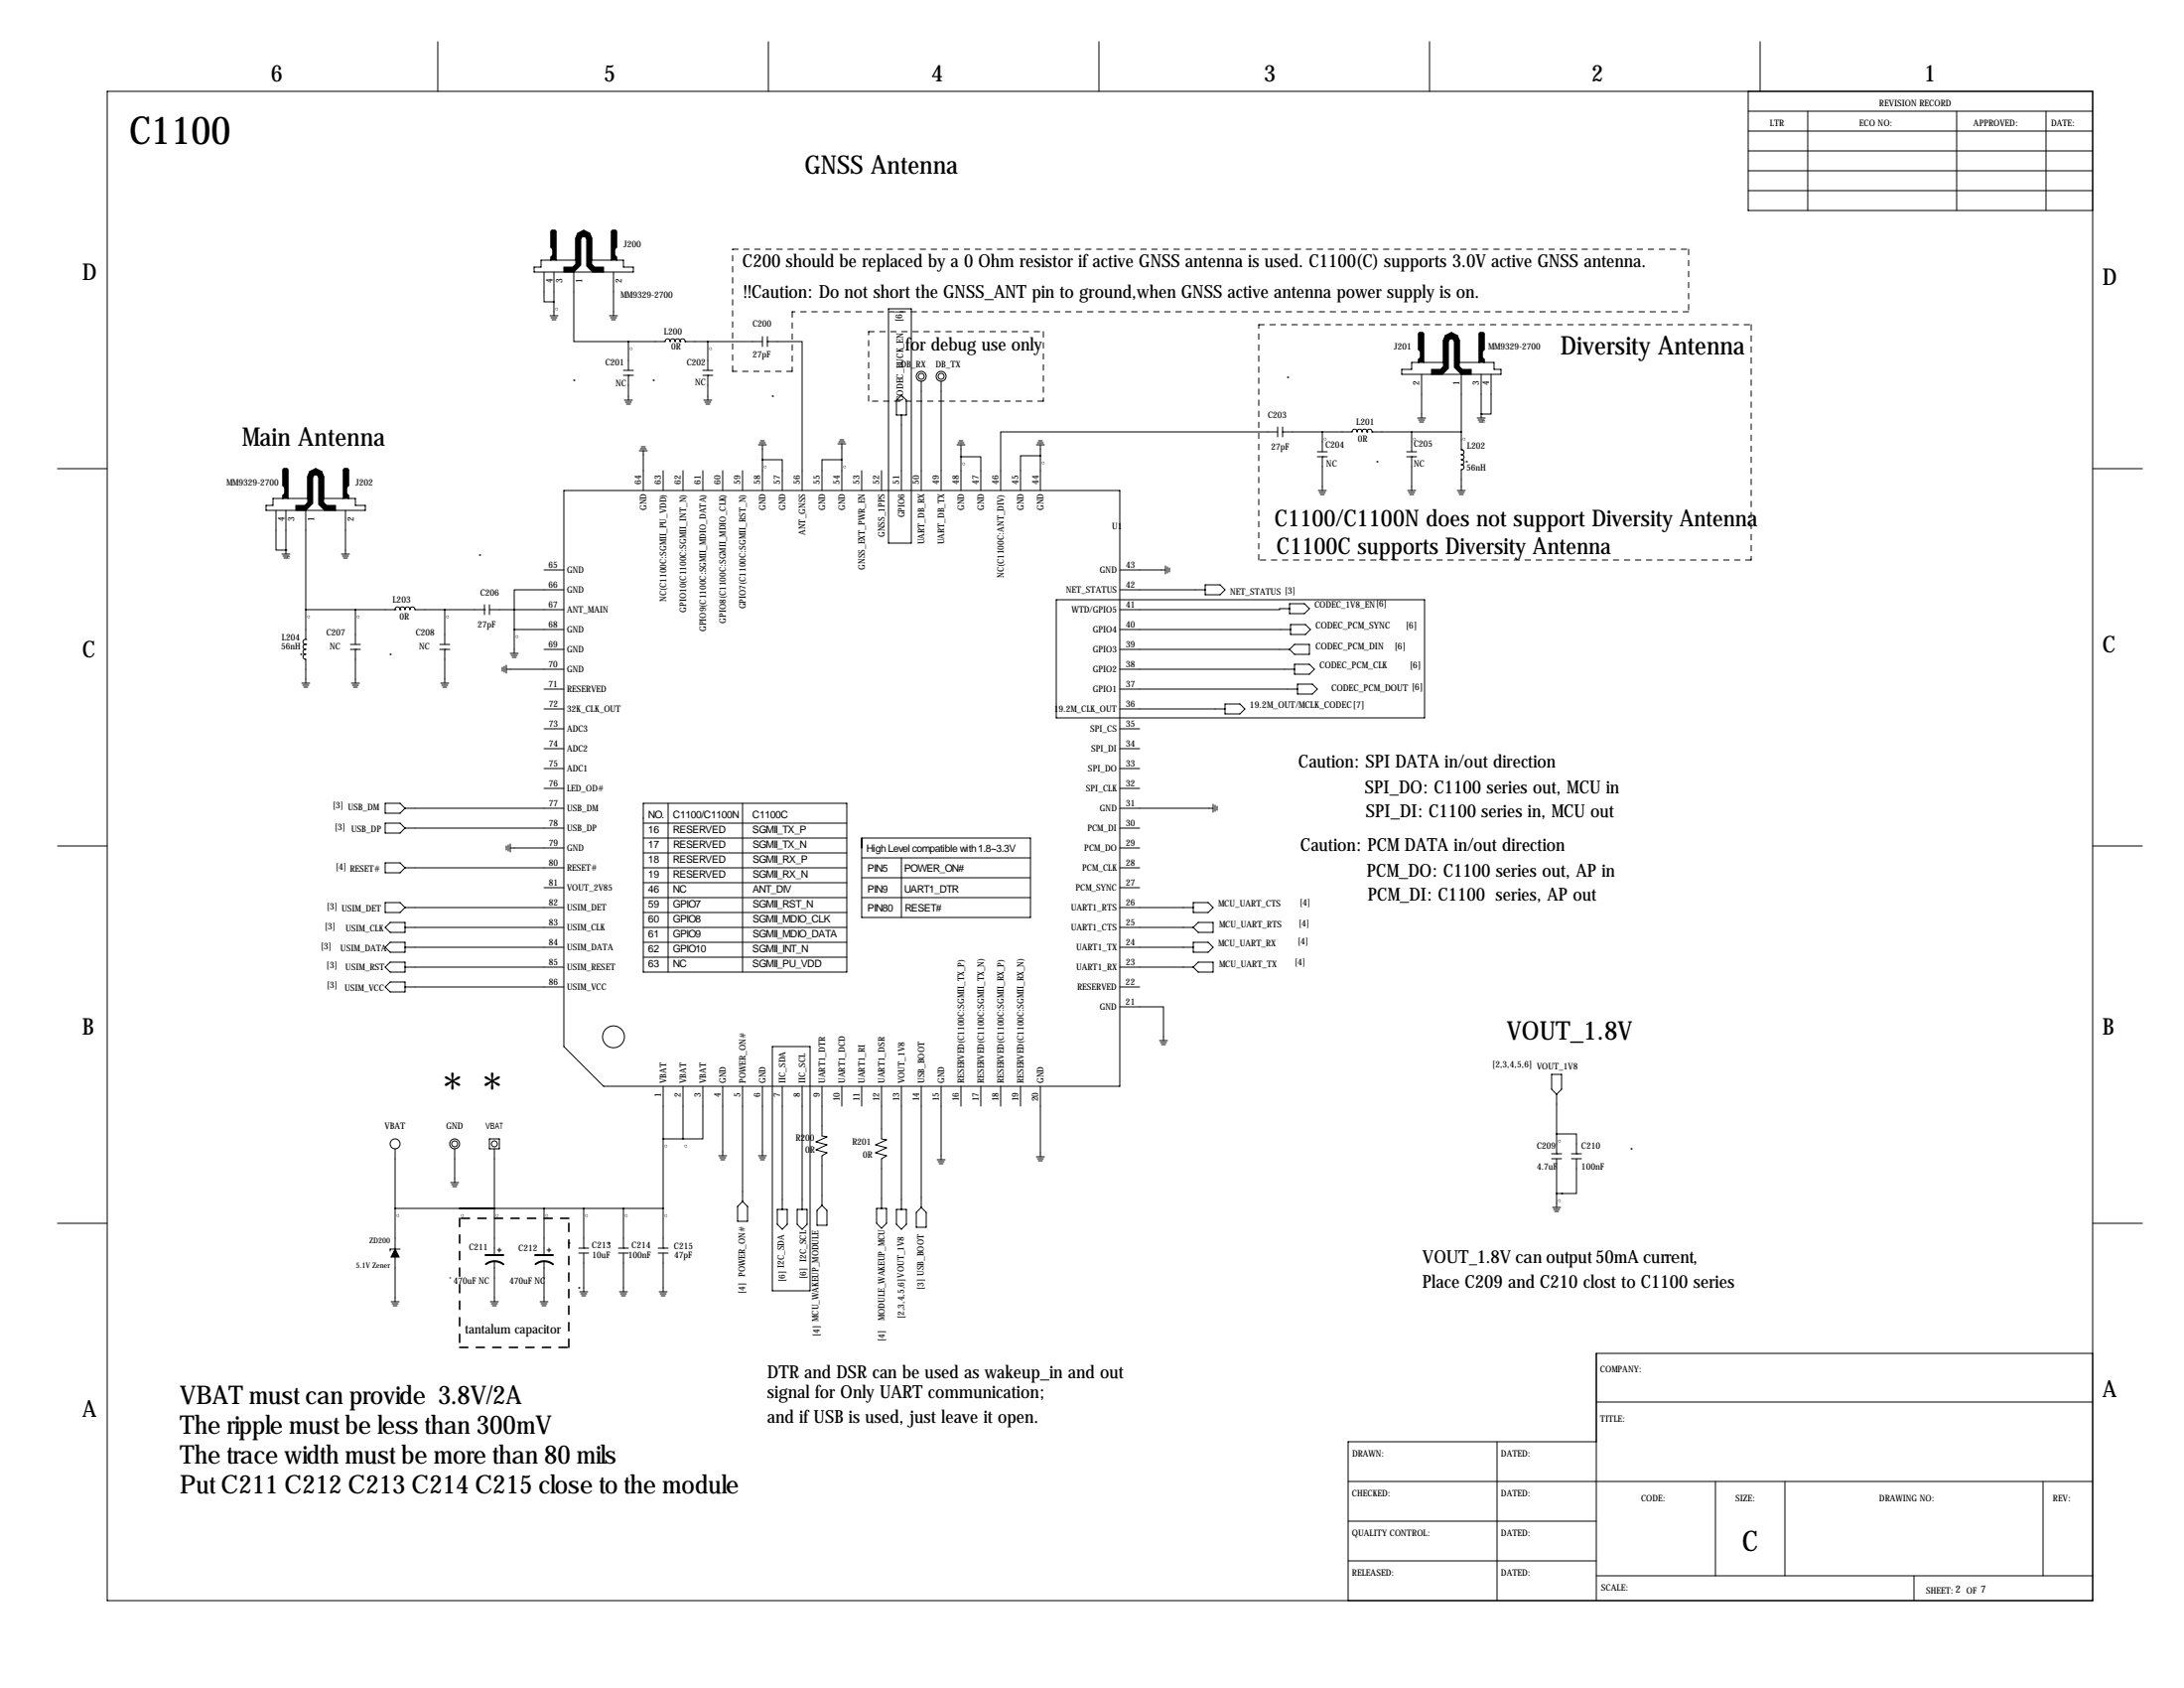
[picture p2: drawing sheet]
<svg xmlns="http://www.w3.org/2000/svg" width="559mm" height="432mm" viewBox="0 0 559 432" stroke-linecap="round" stroke-linejoin="round" font-family="sans-serif">
<g fill="none" stroke="#000" stroke-width=".25">
<path d="M112 10.7v12.7M196.6 10.7v12.7M281.2 10.7v12.7M365.8 10.7v12.7M450.3 10.7v12.7M27.4 23.4h508v386h-508zM447.3 38.6h88.1M447.3 28.4h88.1M447.3 33.5h88.1M447.3 23.4v30.4h88.1M462.5 28.4v25.4M500.6 28.4v25.4"/>
<path d="M523.5 28.4v25.4M141 59.2l.2-.3h.8l.2 .3v7.3h5.1v-5.5l.5-1.3 1.6-.8 1.5 .8 .5 1.3v5.5h5.1v-7.3l.2-.3h.8l.2 .3v4l-.5 .6v1.5l.5 .5v.7h1.8v1.8h2.6v1.3h-25.4v-1.3h1.7v-1.8h2.6v-.7l.5-.5v-1.5l-.5-.6zM447.3 43.7h88.1M447.3 48.8h88.1M139.2 69.6v7.6h2.5M141.7 69.6v11.2M146.8 69.6v17.8h14M157 69.6v11.2M227.3 79h5.9v59.9h-5.9zM140.7 80.8h2M141 81.3h1.5M141.2 81.8h1"/>
<path d="M146.8 97.3h.1M156 80.8h2M156.2 81.3h1.5M156.5 81.8h1M159.5 96h2.6M159.5 94.7h2.6M160.8 96h.1M160.8 87.4h9.4a.66 .66 0 0 1 .6-.7 .66 .66 0 0 1 .7 .7M160.8 87.4v7.3M160.8 96v6.4M167.1 97.3h.1M171.4 87.4a.66 .66 0 0 1 .7-.7 .66 .66 0 0 1 .7 .7"/>
<path d="M172.7 87.4a.66 .66 0 0 1 .7-.7 .66 .66 0 0 1 .6 .7M174 87.4h.1M174 87.4a.66 .66 0 0 1 .7-.7 .66 .66 0 0 1 .6 .7M175.3 87.4h.1M175.3 87.4h19.8M179.8 96h2.6M179.8 94.7h2.6M181.1 96h.1M181.1 87.4v7.3M181.1 96v6.4M195.1 86.1v2.5M196.3 87.4h.1"/>
<path d="M196.3 87.4h8.9v38.1M196.3 86.1v2.5M235.7 97.5v28M240.8 97.5v28M329.4 96.5h.1M363.2 85.1h.8l.2 .2v7.4h5.1v-5.6l.5-1.2 1.5-.8 1.6 .8 .5 1.2v5.6h5.1v-7.4l.2-.2h.8l.2 .2v4.1l-.5 .5v1.5l.5 .5v.8h2.6v1.8h1.7v1.3h-25.4v-1.3h2.6v-1.8h1.8v-.8l.5-.5v-1.5l-.5-.5v-4.1zM363.7 95.8v11.1M373.9 95.8v19.3M379 95.8v11.1M381.5 95.8v10.1h-2.5M14.7 119.9h12.7M159.8 102.4h2"/>
<path d="M160 102.9h1.5M160.3 103.4h1M163.6 115.3h2M163.8 114.8h1.6M164.1 114.3h1M164.6 115.3v10.2M180.1 102.4h2M180.3 102.9h1.6M180.6 103.4h1M194.1 113.8h2M194.3 113.3h1.5M194.6 112.8h1"/>
<path d="M195.1 117.6h5.1v7.9M195.1 113.8v11.7M197.6 101.3h.1M214.4 113.5h2M214.6 113h1.6M214.9 112.5h1M215.4 117.6h-5.1v7.9M215.4 113.5v12M229.4 102.4l1.2-1.3 1.3 1.3v3.8h-2.5zM230.6 106.2v19.3M244.9 113.8h2M245.1 113.3h1.5"/>
<path d="M245.4 112.8h1M245.9 116.8h5.1v8.7M245.9 113.8v11.7M265.2 113.8h2M265.4 113.3h1.6M265.7 112.8h1M266.2 116.6h-5.1v8.9M266.2 113.8v11.7M326.9 110.5h-70.9v15M326.9 109.2v2.6M328.2 110.5h.1M328.2 110.5h17.7a.66 .66 0 0 1 .7-.7 .66 .66 0 0 1 .7 .7"/>
<path d="M328.2 109.2v2.6M337.1 116.8h2.5M337.1 115.6h2.5M338.3 116.8h.1M338.3 110.5v5.1M338.3 116.8v8.7M347.2 110.5a.66 .66 0 0 1 .7-.7 .66 .66 0 0 1 .6 .7M348.5 110.5a.66 .66 0 0 1 .6-.7 .66 .66 0 0 1 .7 .7M349.8 110.5h.1M349.8 110.5a.66 .66 0 0 1 .6-.7 .66 .66 0 0 1 .7 .7M351 110.5h.1M351 110.5h22.9"/>
<path d="M352.3 118.1h.1M359.9 116.8h2.6M359.9 115.6h2.6M361.2 116.8h.1M361.2 110.5v5.1M361.2 116.8v8.7M362.7 106.9h2M363 107.4h1.5M363.2 107.9h1M373.9 116.3h.1M373.9 115.1h.1M373.9 118.8a.66 .66 0 0 1 .7 .7 .66 .66 0 0 1-.7 .6v5.4"/>
<path d="M373.9 117.6a.66 .66 0 0 1 .7 .6 .66 .66 0 0 1-.7 .7M373.9 116.3a.66 .66 0 0 1 .7 .6 .66 .66 0 0 1-.7 .7M373.9 115a.66 .66 0 0 1 .7 .7 .66 .66 0 0 1-.7 .6M375.2 118.1h.1M378 106.9h2M378.2 107.4h1.5M378.5 107.9h1M379 105.9h.1M535.4 119.9h12.7M70.6 130.6v10.1h2.6M72.4 120.1l.2-.2h.8l.3 .2v7.4h5v-5.6l.5-1.3 1.6-.7 1.5 .7 .5 1.3v5.6h5.1v-7.4l.2-.2h.8l.3 .2v4.1l-.6 .5v1.5l.6 .5v.8h1.7v1.8h2.6v1.3h-25.4v-1.3h1.7v-1.8h2.6v-.8l.5-.5v-1.5l-.5-.5zM73.2 130.6v11.1"/>
<path d="M78.2 130.6v33M88.4 130.6v11.1M144.3 125.5h142.2v152.4h-132.1l-10.1-10.2zM169.7 120.4v5.1M174.8 120.4v5.1M179.8 120.4v5.1M184.9 120.4v5.1M190 120.4v5.1M220.5 120.4v5.1M225.6 120.4v5.1M337.3 125.5h2M337.6 126h1.5"/>
<path d="M337.8 126.5h1M360.2 125.5h2M360.4 126h1.5M360.7 126.5h1M372.9 125.5h2M373.1 126h1.5M373.4 126.5h1M72.1 141.7h2.1M72.4 142.2h1.5M72.6 142.7h1.1M73.2 140.7h.1M78.2 156h22.9"/>
<path d="M87.4 141.7h2M87.6 142.2h1.6M87.9 142.7h1M90.9 156v8.8M101 156a.66 .66 0 0 1 .7-.8 .66 .66 0 0 1 .7 .8M101.1 156h.1M102.3 156a.66 .66 0 0 1 .7-.8 .66 .66 0 0 1 .6 .8M102.4 156h.1M103.6 156a.66 .66 0 0 1 .6-.8 .66 .66 0 0 1 .7 .8M104.9 156a.66 .66 0 0 1 .6-.8 .66 .66 0 0 1 .7 .8h17.8M113.8 156v8.8M122.7 142h.1"/>
<path d="M124 156h.1M124 154.7v2.5M125.2 154.7v2.5M125.2 156h19.1M139.2 145.8h5.1M144.3 150.9h-12.7v10.1M270.3 153.4h94.2v30.2h-94.2zM286.5 150.9h21.9M286.5 145.8h11.7M298.2 144.8v2M298.7 145v1.6M299.2 145.3v1"/>
<path d="M308.4 149.6h3.8l1.2 1.3-1.2 1.2h-3.8zM329.9 155.7h-2.5v.3h-40.9M329.9 154.4h3.9l1.2 1.3-1.2 1.3h-3.9zM330.2 159.8h3.8l1.3 1.2-1.3 1.3h-3.8zM77 167.4h.1M77.2 174.8h2M77.5 175.3h1.5M77.7 175.8h1M78.2 164.8h.1M78.2 163.6h.1M78.2 167.3a.66 .66 0 0 0-.7 .7 .66 .66 0 0 0 .7 .7v6.1M78.2 166.1a.66 .66 0 0 0-.7 .6 .66 .66 0 0 0 .7 .7"/>
<path d="M78.2 164.8a.66 .66 0 0 0-.7 .7 .66 .66 0 0 0 .7 .6M78.2 163.5a.66 .66 0 0 0-.7 .7 .66 .66 0 0 0 .7 .6M89.7 166.1h2.5M89.7 164.8h2.5M89.9 174.8h2M90.2 175.3h1.5M90.4 175.8h1M90.9 166.1h.1M90.9 166.1v8.7M99.8 167.4h.1M112.5 166.1h2.6M112.5 164.8h2.6"/>
<path d="M112.8 174.8h2M113 175.3h1.6M113.3 175.8h1M113.8 166.1h.1M113.8 166.1v8.7M128.5 170.7v1M129 170.4v1.6M129.5 171.2h14.8M129.5 170.2v2M130.6 167.1h2M130.8 167.6h1.5M131.1 168.1h1"/>
<path d="M131.6 161h12.7M131.6 161v6.1M139.2 166.1h5.1M139.2 176.3h5.1M286.5 166.1h43.4M286.5 176.3h45.5M286.5 171.2h44.7M286.5 161h43.7M329.9 166.1l1.3-1.3h3.8v2.6h-3.8zM331.2 169.9h3.8l1.3 1.3-1.3 1.3h-3.8zM332 175h3.8l1.3 1.3-1.3 1.2h-3.8zM139.2 196.6h5.1"/>
<path d="M139.2 191.5h5.1M139.2 186.4h5.1M139.2 181.4h5.1M286.5 196.6h5.1M286.5 191.5h5.1M286.5 186.4h5.1M286.5 181.4h26.9M313.4 180.1h3.8l1.3 1.3-1.3 1.2h-3.8zM14.7 216.4h12.7M98.6 205.5h3.8l1.2 1.3-1.2 1.2h-3.8zM98.6 210.6h3.8l1.2 1.2-1.2 1.3h-3.8zM103.6 211.8h40.7"/>
<path d="M103.6 206.8h40.7M129.5 216.4v1M130 216.2v1.5M130.6 216.9h13.7M130.6 215.9v2M139.2 201.7h5.1M164.6 205.5h52.1v43.2h-52.1zM164.6 210.6h52.1M164.6 214.4h52.1M164.6 218.2h52.1M170.9 205.5v43.2M190 205.5v43.2"/>
<path d="M220.5 214.4h43.2v20.3h-43.2zM220.5 219.5h43.2M230.6 219.5v15.2M286.5 216.9h5.1M286.5 211.8h5.1M286.5 206.8h23.9M286.5 201.7h5.1M310.4 205.7v2.1M310.9 206v1.5M311.4 206.2v1.1M535.4 216.4h12.7M98.6 237.2l1.2-1.2h3.8v2.5h-3.8z"/>
<path d="M98.6 230.9h3.8l1.2 1.3-1.2 1.2h-3.8zM98.6 220.7h3.8l1.2 1.3-1.2 1.3h-3.8zM103.6 222h40.7M103.6 237.2h40.7M103.6 232.2h40.7M139.2 227.1h5.1M164.6 222h52.1M164.6 233.4h52.1M164.6 237.2h52.1M164.6 229.6h52.1M164.6 225.8h52.1M220.5 229.6h43.2"/>
<path d="M220.5 224.5h43.2M286.5 222h5.1M286.5 237.2h18.8M286.5 232.2h18.8M286.5 227.1h5.1M305.3 230.9h3.8l1.3 1.3-1.3 1.2h-3.8zM306.6 236h3.8v2.5h-3.8l-1.3-1.3zM98.6 242.3l1.2-1.3h3.8v2.6h-3.8zM99.8 246.1h3.8v2.6h-3.8l-1.2-1.3zM99.8 251.2h3.8v2.5h-3.8l-1.2-1.2zM103.6 252.5h40.7M103.6 247.4h40.7"/>
<path d="M103.6 242.3h40.7M164.6 244.9h52.1M164.6 241h52.1M286.5 257.6h11.2v8.6M286.5 252.5h5.1M286.5 247.4h18.8M286.5 242.3h18.8M305.3 241h3.8l1.3 1.3-1.3 1.3h-3.8zM306.6 246.1h3.8v2.6h-3.8l-1.3-1.3zM169.7 277.9v41.4M174.8 277.9v13.4M179.8 277.9v13.4h-5"/>
<path d="M184.9 277.9v17.8M190 277.9v29.4M195.1 277.9v17.8M197.6 267.7h9.7v62.5h-9.7zM200.2 277.9v31.5M205.2 277.9v31.5M210.3 277.9v12.7l1.3 .2-2.8 1.3 2.8 .8-2.8 1.2 2.8 .8-1.3 .8v12.7M215.4 277.9v5.1M220.5 277.9v5.1M225.6 277.9v13.4l1.2 .3-2.8 1.3 2.8 .7-2.8 1.3 2.8 .8-1.2 .7v12.7M230.6 277.9v31.5M235.7 277.9v31"/>
<path d="M240.8 277.9v18.8M245.9 277.9v5.1M251 277.9v5.1M256 277.9v5.1M261.1 277.9v5.1M266.2 277.9v18M296.7 266.2h2M296.9 266.7h1.5M297.2 267.2h1M397 274.8h2.5v3.8l-1.2 1.3-1.3-1.3zM398.3 279.9v15.2M101.1 293.9v25.6"/>
<path d="M116.3 293.9v8.6M125.2 291.3h2.6v2.6h-2.6zM126.5 293.9v15.2M169.7 291.3h5.1M183.9 295.7h2M184.1 296.2h1.6M184.4 296.7h1M194.1 295.7h2M194.3 296.2h1.5M194.6 296.7h1M239.8 296.7h2M240 297.2h1.6"/>
<path d="M240.3 297.7h1M265.2 295.9h2M265.4 296.4h1.6M265.7 296.9h1M397 295.1h2.5M397 296.4h2.5M398.3 295.1h.1M398.3 290.1h5.1v5M398.3 296.4v12.5M402.1 295.1h2.5M402.1 296.4h2.5M403.4 295.1h.1"/>
<path d="M403.4 296.4v8.9h-5.1M417.3 293.9h.1M14.7 312.9h12.7M101.1 309.1h68.6M102.4 319.5h-2.6v.5M115.3 302.5h2M115.6 303h1.5M115.8 303.5h1M117.6 309.1h8.9v12M127.3 319.8h1M127.8 319.3v1M139.2 309.1v12"/>
<path d="M140 319.8h1M140.5 319.3v1M145.5 318h.1M148.1 319.3h2.5M149.4 319.3h.1M149.4 309.1v10.2M155.7 318h.1M158.2 319.3h2.6M159.5 319.3h.1M159.5 309.1v10.2M168.4 319.3h2.5M169.7 319.3h.1"/>
<path d="M190 307.3l1.3 1.3v3.8h-2.6v-3.8zM198.9 309.4h2.5v3.8l-1.2 1.3-1.3-1.3zM204 309.4h2.5v3.8l-1.3 1.3-1.2-1.3zM210.3 308.4l1.3 1.2v3.8h-2.6v-3.8zM224.3 309.1h2.5v3.8l-1.2 1.3-1.3-1.3zM229.4 309.4h2.5v3.8l-1.3 1.3-1.2-1.3zM235.7 308.9l1.3 1.2v3.8h-2.6v-3.8zM397.3 308.9h2M397.5 309.4h1.5M397.8 309.9h1M399.5 305.3h.1M535.4 312.9h12.7"/>
<path d="M100.1 333h2M100.3 333.5h1.6M100.6 334h1M101.1 321.6v11.4M115.1 326.9h.1M125.5 333h2M125.7 333.5h1.6M126 334h1M126.5 322.6v10.4M138.2 333h2M138.4 333.5h1.6M138.7 334h1"/>
<path d="M139.2 322.6v10.4M148.1 329.4h.1M148.1 320.5h2.5M148.3 330.5h2.1M148.6 331h1.5M148.8 331.5h1.1M149.4 320.5v10M158.2 320.5h2.6M158.5 330.5h2M158.7 331h1.6M159 331.5h1M159.5 320.5v10"/>
<path d="M168.4 320.5h2.5M168.7 330.5h2M168.9 331h1.5M169.2 331.5h1M169.7 320.5v10M408.4 358.6h127M535.4 346.2h-127v63.2M344.9 379h190.5M383 368.8v40.6M408.4 368.8h-63.5v40.6M438.9 379v24.1M456.7 379v24.1"/>
<path d="M522.7 379v24.1M344.9 389.1h63.5M344.9 399.3h63.5M408.4 403.1h127M489.7 403.1v6.3"/>
<circle cx="235.7" cy="96.3" r="1.27"/>
<circle cx="235.7" cy="96.3" r=".76"/>
<circle cx="240.8" cy="96.3" r="1.27"/>
<circle cx="240.8" cy="96.3" r=".76"/>
<circle cx="157" cy="265.2" r="2.79"/>
<circle cx="101.1" cy="292.6" r="1.27"/>
<circle cx="116.3" cy="292.6" r="1.27"/>
<circle cx="116.3" cy="292.6" r=".76"/>
<circle cx="126.5" cy="292.6" r=".76"/>
</g>
<path d="M117.6 311.7v33M145.5 311.7h-27.9M117.6 344.7h27.9M145.5 344.7v-33" fill="none" stroke="#000" stroke-width=".41" stroke-dasharray="2.1 2.1"/>
<g fill="none" stroke="#000" stroke-width=".25" stroke-dasharray="1.4 1.4">
<path d="M187.5 63.8h244.6M202.7 79.8v15.2M432.1 63.8v16M432.1 79.8h-229.4M187.5 95v-31.2M202.7 95h-15.2M222.2 84.8h44.8M267 84.8v17.8M322.1 83.1h126M448.1 83.1v60.2M222.2 102.6v-17.8M267 102.6h-44.8"/>
<path d="M322.1 143.3v-60.2M448.1 143.3h-126"/>
</g>
<path d="M124.2 321.1h4.6M124.3 323.4a3.6 3.6 0 0 1 4.5 0M136.9 321.1h4.6M137 323.4a3.6 3.6 0 0 1 4.5 0" fill="none" stroke="#000" stroke-width=".51"/>
<path d="M141 59.2l.2-.3h.8l.2 .3v7.3h-1.2v-.7l.5-.5v-1.5l-.5-.6zM147.8 59.7l1.6-.8 1.5 .8 .5 1.3v6.6l.7 .7h2.3v1.3h-2.8l-1.5-1.5v-6.9l-.2-.5-.5-.2-.6 .2-.2 .5v6.6l-1.8 1.8h-2.5v-1.3h2.3l.7-.7v-6.6zM156.5 59.2l.2-.3h.8l.2 .3v4l-.5 .6v1.5l.5 .5v.7h-1.2zM363.2 85.1h.8l.2 .2v7.4h-1.2v-.8l.5-.5v-1.5l-.5-.5v-4.1zM369.8 85.9l1.5-.8 1.6 .8 .5 1.2v6.6l.7 .8h2.3v1.3h-2.5l-1.8-1.8v-6.6l-.2-.5-.6-.3-.5 .3-.2 .5v6.8l-1.5 1.6h-2.8v-1.3h2.3l.7-.8v-6.6zM378.5 85.3l.2-.2h.8l.2 .2v4.1l-.5 .5v1.5l.5 .5v.8h-1.2zM72.4 120.1l.2-.2h.8l.3 .2v7.4h-1.3v-.8l.5-.5v-1.5l-.5-.5zM79.2 120.6l1.6-.7 1.5 .7 .5 1.3v6.6l.8 .8h2.3v1.3h-2.8l-1.6-1.6v-6.8l-.2-.5-.5-.3-.5 .3-.3 .5v6.6l-1.8 1.8h-2.5v-1.3h2.3l.7-.8v-6.6zM87.9 120.1l.2-.2h.8l.3 .2v4.1l-.6 .5v1.5l.6 .5v.8h-1.3zM101.1 319.5l1 2.1h-2z" fill="#000" stroke="#000" stroke-width=".25"/>
<path d="M91.6 157.8a.05 .05 0 0 0 .1 0 .05 .05 0 0 0-.1 0zM150 310.9a.05 .05 0 0 0 .1 0 .05 .05 0 0 0-.1 0zM73.8 142.5a.05 .05 0 0 0 .1 0 .05 .05 0 0 0-.1 0zM142.4 79a.05 .05 0 0 0 .1 0 .05 .05 0 0 0-.1 0zM78.9 157.8a.05 .05 0 0 0 .1 0 .05 .05 0 0 0-.1 0zM175.4 293.2a.05 .05 0 0 0 .1 0 .05 .05 0 0 0-.1 0zM339 112.3a.05 .05 0 0 0 .1 0 .05 .05 0 0 0-.1 0z" fill="#000" stroke="#000" stroke-width=".63"/>
<text font-size="11.5" x="112.9" y="282.4">* *</text>
<text font-size="9.9" x="33" y="36.8">C1100</text>
<text font-size="7.3" x="445.7" y="396.8">C</text>
<g font-size="6.6">
<text x="205.8" y="44.5">GNSS Antenna</text>
<text x="399.3" y="90.7">Diversity Antenna</text>
<text x="61.9" y="114">Main Antenna</text>
<text x="385.6" y="265.9">VOUT_1.8V</text>
<text x="46" y="359.2">VBAT must can provide 3.8V/2A</text>
<text x="46" y="366.8">The ripple must be less than 300mV</text>
<text x="46" y="374.4">The trace width must be more than 80 mils</text>
<text x="46" y="382">Put C211 C212 C213 C214 C215 close to the module</text>
</g>
<g font-size="5.9">
<text x="69.3" y="20.8">6</text>
<text x="154.4" y="20.8">5</text>
<text x="238.3" y="20.8">4</text>
<text x="323.3" y="20.8">3</text>
<text x="407.2" y="20.8">2</text>
<text x="492.3" y="20.8">1</text>
<text x="21.1" y="71.6">D</text>
<text x="538" y="72.9">D</text>
<text x="326.1" y="134.6">C1100/C1100N does not support Diversity Antenna</text>
<text x="326.6" y="141.7">C1100C supports Diversity Antenna</text>
<text x="538" y="166.9">C</text>
<text x="21.1" y="168.1">C</text>
<text x="21.1" y="264.7">B</text>
<text x="538" y="264.7">B</text>
<text x="538" y="357.4">A</text>
<text x="21.1" y="362.5">A</text>
</g>
<g font-size="4.6">
<text x="190" y="68.3">C200 should be replaced by a 0 Ohm resistor if active GNSS antenna is used. C1100(C) supports 3.0V active GNSS antenna.</text>
<text x="190.2" y="76.2">!!Caution: Do not short the GNSS_ANT pin to ground,when GNSS active antenna power supply is on.</text>
<text x="231.6" y="89.7">for debug use only</text>
<text x="332.2" y="196.3">Caution: SPI DATA in/out direction</text>
<text x="349.2" y="202.9">SPI_DO: C1100 series out, MCU in</text>
<text x="349.5" y="209">SPI_DI: C1100 series in, MCU out</text>
<text x="332.7" y="217.7">Caution: PCM DATA in/out direction</text>
<text x="349.8" y="224.3">PCM_DO: C1100 series out, AP in</text>
<text x="350" y="230.4">PCM_DI: C1100 series, AP out</text>
<text x="364" y="323.1">VOUT_1.8V can output 50mA current,</text>
<text x="364" y="329.4">Place C209 and C210 clost to C1100 series</text>
<text x="196.3" y="352.6">DTR and DSR can be used as wakeup_in and out</text>
<text x="196.3" y="357.6">signal for Only UART communication;</text>
<text x="196.3" y="364">and if USB is used, just leave it open.</text>
</g>
<text font-size="3.3" x="119" y="341.2">tantalum capacitor</text>
<g font-size="2.6">
<text x="165.9" y="209.3">NO.</text>
<text x="172.2" y="209.3">C1100/C1100N</text>
<text x="192.5" y="209.3">C1100C</text>
<text x="165.9" y="213.1">16</text>
<text x="172.2" y="213.1">RESERVED</text>
<text x="192.5" y="213.1">SGMII_TX_P</text>
<text x="165.9" y="216.9">17</text>
<text x="165.9" y="220.7">18</text>
<text x="172.2" y="220.7">RESERVED</text>
<text x="172.2" y="216.9">RESERVED</text>
<text x="192.5" y="216.9">SGMII_TX_N</text>
<text x="192.5" y="220.7">SGMII_RX_P</text>
<text x="221.7" y="217.9">High Level compatible with 1.8~3.3V</text>
<text x="165.9" y="224.5">19</text>
<text x="172.2" y="224.5">RESERVED</text>
<text x="192.5" y="224.5">SGMII_RX_N</text>
<text x="222" y="223">PIN5</text>
<text x="231.3" y="223">POWER_ON#</text>
<text x="165.9" y="228.3">46</text>
<text x="165.9" y="232.2">59</text>
<text x="172.2" y="228.3">NC</text>
<text x="172.2" y="232.2">GPIO7</text>
<text x="192.5" y="228.3">ANT_DIV</text>
<text x="192.5" y="232.2">SGMII_RST_N</text>
<text x="222" y="228.3">PIN9</text>
<text x="222" y="233.2">PIN80</text>
<text x="231.3" y="228.3">UART1_DTR</text>
<text x="231.5" y="233.2">RESET#</text>
<text x="165.9" y="236">60</text>
<text x="165.9" y="239.8">61</text>
<text x="172.2" y="236">GPIO8</text>
<text x="172.2" y="239.8">GPIO9</text>
<text x="192.5" y="236">SGMII_MDIO_CLK</text>
<text x="192.5" y="239.8">SGMII_MDIO_DATA</text>
<text x="165.9" y="243.6">62</text>
<text x="172.2" y="243.6">GPIO10</text>
<text x="192.5" y="243.6">SGMII_INT_N</text>
<text x="165.9" y="247.4">63</text>
<text x="172.2" y="247.4">NC</text>
<text x="192.5" y="247.4">SGMII_PU_VDD</text>
<text x="500.4" y="407.3">2</text>
<text x="506.7" y="407.3">7</text>
</g>
<g font-size="2.4">
<text x="230.9" y="82.4" transform="rotate(-90 230.9 82.4)">[6]</text>
<text x="231.1" y="102.6" transform="rotate(-90 231.1 102.6)">CODEC_BUCK_EN</text>
<text x="336.5" y="160.8">CODEC_PCM_SYNC</text>
<text x="359.7" y="160.7">[6]</text>
<text x="336.5" y="166.1">CODEC_PCM_DIN</text>
<text x="356.8" y="166">[6]</text>
<text x="337.6" y="170.9">CODEC_PCM_CLK</text>
<text x="360.7" y="170.8">[6]</text>
<text x="340.6" y="176.8">CODEC_PCM_DOUT [6]</text>
<text x="319.8" y="181.1">19.2M_OUT/MCLK_CODEC[7]</text>
</g>
<g font-size="2.3">
<text x="480.8" y="27.2">REVISION RECORD</text>
<text x="452.9" y="32.3">LTR</text>
<text x="475.7" y="32.3">ECO NO:</text>
<text x="504.9" y="32.3">APPROVED:</text>
<text x="524.8" y="32.3">DATE:</text>
<text x="159.6" y="63.2">J200</text>
<text x="141.3" y="72.3" transform="rotate(-90 141.3 72.3)">4</text>
<text x="143.9" y="72.3" transform="rotate(-90 143.9 72.3)">3</text>
<text x="148.9" y="72.3" transform="rotate(-90 148.9 72.3)">1</text>
<text x="158.8" y="76.3">MM9329-2700</text>
<text x="159.1" y="72.3" transform="rotate(-90 159.1 72.3)">2</text>
<text x="192.5" y="83.6">C200</text>
<text x="169.9" y="85.6">L200</text>
<text x="171.7" y="89.5">0R</text>
<text x="356.7" y="89.4">J201</text>
<text x="380.7" y="89.5">MM9329-2700</text>
<text x="154.9" y="93.6">C201</text>
<text x="175.7" y="93.6">C202</text>
<text x="192.5" y="91.5">27pF</text>
<text x="230.5" y="94">DB_RX</text>
<text x="239.4" y="94">DB_TX</text>
<text x="157.5" y="98.8">NC</text>
<text x="177.8" y="98.6">NC</text>
<text x="363.2" y="98.5" transform="rotate(-90 363.2 98.5)">2</text>
<text x="373.4" y="98.5" transform="rotate(-90 373.4 98.5)">1</text>
<text x="378.5" y="98.5" transform="rotate(-90 378.5 98.5)">3</text>
<text x="381" y="98.5" transform="rotate(-90 381 98.5)">4</text>
<text x="324.4" y="107">C203</text>
<text x="347" y="108.6">L201</text>
<text x="347.4" y="113">0R</text>
<text x="325.3" y="115">27pF</text>
<text x="339.1" y="114.6">C204</text>
<text x="339.3" y="119.4">NC</text>
<text x="361.7" y="114.4">C205</text>
<text x="361.7" y="119.4">NC</text>
<text x="375.4" y="114.9">L202</text>
<text x="57.9" y="124.3">MM9329-2700</text>
<text x="91" y="124.2">J202</text>
<text x="164.1" y="123.9" transform="rotate(-90 164.1 123.9)">64</text>
<text x="169.2" y="123.9" transform="rotate(-90 169.2 123.9)">63</text>
<text x="174.2" y="123.9" transform="rotate(-90 174.2 123.9)">62</text>
<text x="179.3" y="123.9" transform="rotate(-90 179.3 123.9)">61</text>
<text x="184.4" y="123.9" transform="rotate(-90 184.4 123.9)">60</text>
<text x="189.5" y="123.9" transform="rotate(-90 189.5 123.9)">59</text>
<text x="194.6" y="123.9" transform="rotate(-90 194.6 123.9)">58</text>
<text x="199.6" y="123.9" transform="rotate(-90 199.6 123.9)">57</text>
<text x="204.7" y="123.9" transform="rotate(-90 204.7 123.9)">56</text>
<text x="209.8" y="123.9" transform="rotate(-90 209.8 123.9)">55</text>
<text x="214.9" y="123.9" transform="rotate(-90 214.9 123.9)">54</text>
<text x="220" y="123.9" transform="rotate(-90 220 123.9)">53</text>
<text x="225" y="124" transform="rotate(-90 225 124)">52</text>
<text x="230.1" y="124" transform="rotate(-90 230.1 124)">51</text>
<text x="235.2" y="124" transform="rotate(-90 235.2 124)">50</text>
<text x="240.3" y="124" transform="rotate(-90 240.3 124)">49</text>
<text x="245.4" y="124" transform="rotate(-90 245.4 124)">48</text>
<text x="250.4" y="124" transform="rotate(-90 250.4 124)">47</text>
<text x="255.5" y="124" transform="rotate(-90 255.5 124)">46</text>
<text x="260.6" y="124" transform="rotate(-90 260.6 124)">45</text>
<text x="265.7" y="124" transform="rotate(-90 265.7 124)">44</text>
<text x="375.2" y="120.4">56nH</text>
<text x="165.4" y="130.6" transform="rotate(-90 165.4 130.6)">GND</text>
<text x="195.9" y="130.6" transform="rotate(-90 195.9 130.6)">GND</text>
<text x="201" y="130.6" transform="rotate(-90 201 130.6)">GND</text>
<text x="211.1" y="130.6" transform="rotate(-90 211.1 130.6)">GND</text>
<text x="216.2" y="130.6" transform="rotate(-90 216.2 130.6)">GND</text>
<text x="246.7" y="130.6" transform="rotate(-90 246.7 130.6)">GND</text>
<text x="251.8" y="130.6" transform="rotate(-90 251.8 130.6)">GND</text>
<text x="261.9" y="130.6" transform="rotate(-90 261.9 130.6)">GND</text>
<text x="267" y="130.6" transform="rotate(-90 267 130.6)">GND</text>
<text x="72.7" y="133.3" transform="rotate(-90 72.7 133.3)">4</text>
<text x="75.3" y="133.3" transform="rotate(-90 75.3 133.3)">3</text>
<text x="80.4" y="133.3" transform="rotate(-90 80.4 133.3)">1</text>
<text x="90.5" y="133.3" transform="rotate(-90 90.5 133.3)">2</text>
<text x="206" y="136.9" transform="rotate(-90 206 136.9)">ANT_GNSS</text>
<text x="226.4" y="137.4" transform="rotate(-90 226.4 137.4)">GNSS_1PPS</text>
<text x="231.4" y="132.4" transform="rotate(-90 231.4 132.4)">GPIO6</text>
<text x="284.5" y="135.4">U1</text>
<text x="236.5" y="139.3" transform="rotate(-90 236.5 139.3)">UART_DB_RX</text>
<text x="241.6" y="139.3" transform="rotate(-90 241.6 139.3)">UART_DB_TX</text>
<text x="140.4" y="145.3">65</text>
<text x="145" y="146.6">GND</text>
<text x="221.3" y="145.7" transform="rotate(-90 221.3 145.7)">GNSS_EXT_PWR_EN</text>
<text x="256.8" y="147.8" transform="rotate(-90 256.8 147.8)">NC(C1100C:ANT_DIV)</text>
<text x="281.4" y="146.6">GND</text>
<text x="288.1" y="145.3">43</text>
<text x="100.5" y="154.1">L203</text>
<text x="122.9" y="152.5">C206</text>
<text x="140.4" y="150.4">66</text>
<text x="140.4" y="155.4">67</text>
<text x="145" y="151.7">GND</text>
<text x="170.5" y="153.9" transform="rotate(-90 170.5 153.9)">NC(C1100C:SGMII_PU_VDD)</text>
<text x="190.8" y="155.8" transform="rotate(-90 190.8 155.8)">GPIO7(C1100C:SGMII_RST_N)</text>
<text x="272.7" y="151.7">NET_STATUS</text>
<text x="288.1" y="155.4">41</text>
<text x="288.1" y="150.4">42</text>
<text x="314.7" y="152.1">NET_STATUS [3]</text>
<text x="336.3" y="155.4">CODEC_1V8_EN[6]</text>
<text x="102.2" y="158.5">0R</text>
<text x="122.2" y="160.4">27pF</text>
<text x="140.4" y="160.5">68</text>
<text x="145" y="156.8">ANT_MAIN</text>
<text x="145" y="161.8">GND</text>
<text x="175.6" y="156.7" transform="rotate(-90 175.6 156.7)">GPIO10(C1100C:SGMII_INT_N)</text>
<text x="180.6" y="161.6" transform="rotate(-90 180.6 161.6)">GPIO9(C1100C:SGMII_MDIO_DATA)</text>
<text x="185.7" y="159.4" transform="rotate(-90 185.7 159.4)">GPIO8(C1100C:SGMII_MDIO_CLK)</text>
<text x="274.2" y="156.8">WTD/GPIO5</text>
<text x="279.6" y="161.8">GPIO4</text>
<text x="288.1" y="160.5">40</text>
<text x="71.9" y="166.1">56nH</text>
<text x="72.1" y="163.9">L204</text>
<text x="83.5" y="162.6">C207</text>
<text x="84.4" y="166.1">NC</text>
<text x="106.4" y="162.6">C208</text>
<text x="107.2" y="166.1">NC</text>
<text x="140.4" y="165.6">69</text>
<text x="145" y="166.9">GND</text>
<text x="279.6" y="166.9">GPIO3</text>
<text x="288.1" y="165.6">39</text>
<text x="140.4" y="170.7">70</text>
<text x="145" y="172">GND</text>
<text x="279.6" y="172">GPIO2</text>
<text x="288.1" y="170.7">38</text>
<text x="140.4" y="175.8">71</text>
<text x="145" y="177.1">RESERVED</text>
<text x="279.6" y="177.1">GPIO1</text>
<text x="288.1" y="175.8">37</text>
<text x="140.4" y="180.8">72</text>
<text x="140.4" y="185.9">73</text>
<text x="145" y="182.2">32K_CLK_OUT</text>
<text x="269.7" y="182.2">19.2M_CLK_OUT</text>
<text x="288" y="185.9">35</text>
<text x="288" y="180.8">36</text>
<text x="140.4" y="191">74</text>
<text x="145" y="187.2">ADC3</text>
<text x="278.9" y="187.2">SPI_CS</text>
<text x="288" y="191">34</text>
<text x="140.4" y="196.1">75</text>
<text x="145" y="192.3">ADC2</text>
<text x="145" y="197.4">ADC1</text>
<text x="278.4" y="197.4">SPI_DO</text>
<text x="279.2" y="192.3">SPI_DI</text>
<text x="288" y="196.1">33</text>
<text x="140.4" y="201.2">76</text>
<text x="145" y="202.5">LED_OD#</text>
<text x="277.9" y="202.5">SPI_CLK</text>
<text x="288" y="201.2">32</text>
<text x="85.1" y="206.8">[3] USB_DM</text>
<text x="140.4" y="206.2">77</text>
<text x="145" y="207.6">USB_DM</text>
<text x="281.4" y="207.6">GND</text>
<text x="288" y="206.2">31</text>
<text x="85.6" y="212.4">[3] USB_DP</text>
<text x="140.4" y="211.3">78</text>
<text x="145" y="212.6">USB_DP</text>
<text x="278.2" y="212.6">PCM_DI</text>
<text x="288" y="211.3">30</text>
<text x="140.4" y="216.4">79</text>
<text x="140.4" y="221.5">80</text>
<text x="145" y="217.7">GND</text>
<text x="277.5" y="217.7">PCM_DO</text>
<text x="288" y="221.5">28</text>
<text x="288" y="216.4">29</text>
<text x="85.9" y="222.6">[4] RESET#</text>
<text x="140.4" y="226.6">81</text>
<text x="145" y="222.8">RESET#</text>
<text x="145" y="227.9">VOUT_2V85</text>
<text x="275.2" y="227.9">PCM_SYNC</text>
<text x="276.9" y="222.8">PCM_CLK</text>
<text x="288" y="226.6">27</text>
<text x="83.6" y="232.8">[3] USIM_DET</text>
<text x="140.4" y="231.6">82</text>
<text x="145" y="233">USIM_DET</text>
<text x="274" y="233">UART1_RTS</text>
<text x="288" y="231.6">26</text>
<text x="311.7" y="231.9">MCU_UART_CTS</text>
<text x="332.5" y="231.7">[4]</text>
<text x="83.1" y="237.8">[3]</text>
<text x="88.4" y="238.3">USIM_CLK</text>
<text x="140.4" y="236.7">83</text>
<text x="145.1" y="238">USIM_CLK</text>
<text x="274" y="238">UART1_CTS</text>
<text x="288" y="236.7">25</text>
<text x="311.9" y="237.2">MCU_UART_RTS</text>
<text x="332.3" y="237.1">[4]</text>
<text x="82" y="242.9">[3]</text>
<text x="87.1" y="243.3">USIM_DATA</text>
<text x="140.4" y="241.8">84</text>
<text x="145.1" y="243.1">USIM_DATA</text>
<text x="275.3" y="243.1">UART1_TX</text>
<text x="288" y="241.8">24</text>
<text x="311.7" y="242.1">MCU_UART_RX</text>
<text x="332" y="241.6">[4]</text>
<text x="83.6" y="247.7">[3]</text>
<text x="88.4" y="248.2">USIM_RST</text>
<text x="140.4" y="246.9">85</text>
<text x="140.4" y="252">86</text>
<text x="145.1" y="248.2">USIM_RESET</text>
<text x="275.3" y="248.2">UART1_RX</text>
<text x="288" y="252">22</text>
<text x="288" y="246.9">23</text>
<text x="311.9" y="247.4">MCU_UART_TX</text>
<text x="331.2" y="247">[4]</text>
<text x="83.6" y="252.8">[3]</text>
<text x="88.1" y="253.5">USIM_VCC</text>
<text x="145.1" y="253.3">USIM_VCC</text>
<text x="275.6" y="253.3">RESERVED</text>
<text x="288" y="257">21</text>
<text x="281.4" y="258.4">GND</text>
<text x="381.8" y="273.1">[2,3,4,5,6] VOUT_1V8</text>
<text x="169.2" y="280.6" transform="rotate(-90 169.2 280.6)">1</text>
<text x="170.5" y="277.1" transform="rotate(-90 170.5 277.1)">VBAT</text>
<text x="174.2" y="280.6" transform="rotate(-90 174.2 280.6)">2</text>
<text x="175.6" y="277.1" transform="rotate(-90 175.6 277.1)">VBAT</text>
<text x="179.3" y="280.6" transform="rotate(-90 179.3 280.6)">3</text>
<text x="180.6" y="277.1" transform="rotate(-90 180.6 277.1)">VBAT</text>
<text x="184.4" y="280.6" transform="rotate(-90 184.4 280.6)">4</text>
<text x="185.7" y="277.1" transform="rotate(-90 185.7 277.1)">GND</text>
<text x="189.5" y="280.6" transform="rotate(-90 189.5 280.6)">5</text>
<text x="190.8" y="277.1" transform="rotate(-90 190.8 277.1)">POWER_ON#</text>
<text x="194.6" y="280.6" transform="rotate(-90 194.6 280.6)">6</text>
<text x="195.9" y="277.1" transform="rotate(-90 195.9 277.1)">GND</text>
<text x="199.6" y="280.6" transform="rotate(-90 199.6 280.6)">7</text>
<text x="201" y="277.1" transform="rotate(-90 201 277.1)">IIC_SDA</text>
<text x="204.7" y="280.6" transform="rotate(-90 204.7 280.6)">8</text>
<text x="206" y="277.1" transform="rotate(-90 206 277.1)">IIC_SCL</text>
<text x="209.8" y="280.6" transform="rotate(-90 209.8 280.6)">9</text>
<text x="211.1" y="277.1" transform="rotate(-90 211.1 277.1)">UART1_DTR</text>
<text x="214.9" y="281.8" transform="rotate(-90 214.9 281.8)">10</text>
<text x="216.2" y="277.1" transform="rotate(-90 216.2 277.1)">UART1_DCD</text>
<text x="220" y="281.8" transform="rotate(-90 220 281.8)">11</text>
<text x="221.3" y="277.1" transform="rotate(-90 221.3 277.1)">UART1_RI</text>
<text x="225" y="281.8" transform="rotate(-90 225 281.8)">12</text>
<text x="226.4" y="277.1" transform="rotate(-90 226.4 277.1)">UART1_DSR</text>
<text x="230.1" y="281.8" transform="rotate(-90 230.1 281.8)">13</text>
<text x="231.4" y="277.1" transform="rotate(-90 231.4 277.1)">VOUT_1V8</text>
<text x="235.2" y="281.8" transform="rotate(-90 235.2 281.8)">14</text>
<text x="236.5" y="277.1" transform="rotate(-90 236.5 277.1)">USB_BOOT</text>
<text x="240.3" y="281.8" transform="rotate(-90 240.3 281.8)">15</text>
<text x="241.6" y="277.1" transform="rotate(-90 241.6 277.1)">GND</text>
<text x="245.4" y="281.8" transform="rotate(-90 245.4 281.8)">16</text>
<text x="246.7" y="277.1" transform="rotate(-90 246.7 277.1)">RESERVED(C1100C:SGMII_TX_P)</text>
<text x="250.4" y="281.8" transform="rotate(-90 250.4 281.8)">17</text>
<text x="251.8" y="277.1" transform="rotate(-90 251.8 277.1)">RESERVED(C1100C:SGMII_TX_N)</text>
<text x="255.5" y="281.8" transform="rotate(-90 255.5 281.8)">18</text>
<text x="256.8" y="277.1" transform="rotate(-90 256.8 277.1)">RESERVED(C1100C:SGMII_RX_P)</text>
<text x="260.6" y="281.8" transform="rotate(-90 260.6 281.8)">19</text>
<text x="261.9" y="277.1" transform="rotate(-90 261.9 277.1)">RESERVED(C1100C:SGMII_RX_N)</text>
<text x="265.7" y="281.8" transform="rotate(-90 265.7 281.8)">20</text>
<text x="267" y="277.1" transform="rotate(-90 267 277.1)">GND</text>
<text x="98.5" y="288.8">VBAT</text>
<text x="114.2" y="288.8">GND</text>
<text x="124.3" y="288.8">VBAT</text>
<text x="203.6" y="291.9">R200</text>
<text x="218" y="292.9">R201</text>
<text x="393.2" y="293.9">C209</text>
<text x="404.6" y="293.9">C210</text>
<text x="206" y="294.9">0R</text>
<text x="220.7" y="296.2">0R</text>
<text x="393.2" y="299.3">4.7uF</text>
<text x="404.6" y="299.3">100nF</text>
<text x="120" y="319.7">C211</text>
<text x="132.6" y="320.1">C212</text>
<text x="151.4" y="319.4">C213</text>
<text x="151.5" y="321.7">10uF</text>
<text x="160.8" y="321.7">100nF</text>
<text x="161.6" y="319.3">C214</text>
<text x="172.5" y="319.4">C215</text>
<text x="172.5" y="321.7">47pF</text>
<text x="116" y="328.5">470uF NC</text>
<text x="130.4" y="328.5">470uF NC</text>
<text x="200.9" y="327.9" transform="rotate(-90 200.9 327.9)">[6] I2C_SDA</text>
<text x="206.2" y="327.1" transform="rotate(-90 206.2 327.1)">[6] I2C_SCL</text>
<text x="236.3" y="329.9" transform="rotate(-90 236.3 329.9)">[3] USB_BOOT</text>
<text x="190.6" y="330.9" transform="rotate(-90 190.6 330.9)">[4] POWER_ON#</text>
<text x="209.6" y="341.9" transform="rotate(-90 209.6 341.9)">[4] MCU_WAKEUP_MODULE</text>
<text x="226.3" y="337.8" transform="rotate(-90 226.3 337.8)">MODULE_WAKEUP_MCU</text>
<text x="231.4" y="337.3" transform="rotate(-90 231.4 337.3)">[2,3,4,5,6]VOUT_1V8</text>
<text x="226.3" y="343.1" transform="rotate(-90 226.3 343.1)">[4]</text>
<text x="409.4" y="351">COMPANY:</text>
<text x="409.4" y="363.7">TITLE:</text>
<text x="345.9" y="372.6">DRAWN:</text>
<text x="384" y="372.6">DATED:</text>
<text x="345.9" y="382.8">CHECKED:</text>
<text x="384" y="382.8">DATED:</text>
<text x="419.9" y="384">CODE:</text>
<text x="444" y="384">SIZE:</text>
<text x="480.8" y="384">DRAWING NO:</text>
<text x="525.3" y="384">REV:</text>
<text x="345.9" y="392.9">QUALITY CONTROL:</text>
<text x="384" y="392.9">DATED:</text>
<text x="345.9" y="403.1">RELEASED:</text>
<text x="384" y="403.1">DATED:</text>
<text x="409.7" y="406.9">SCALE:</text>
<text x="492.8" y="407.7">SHEET:</text>
<text x="503.2" y="407.7">OF</text>
</g>
<g font-size="2">
<text x="94.5" y="318">ZD200</text>
<text x="91" y="324.4">5.1V Zener</text>
</g>
</svg>
